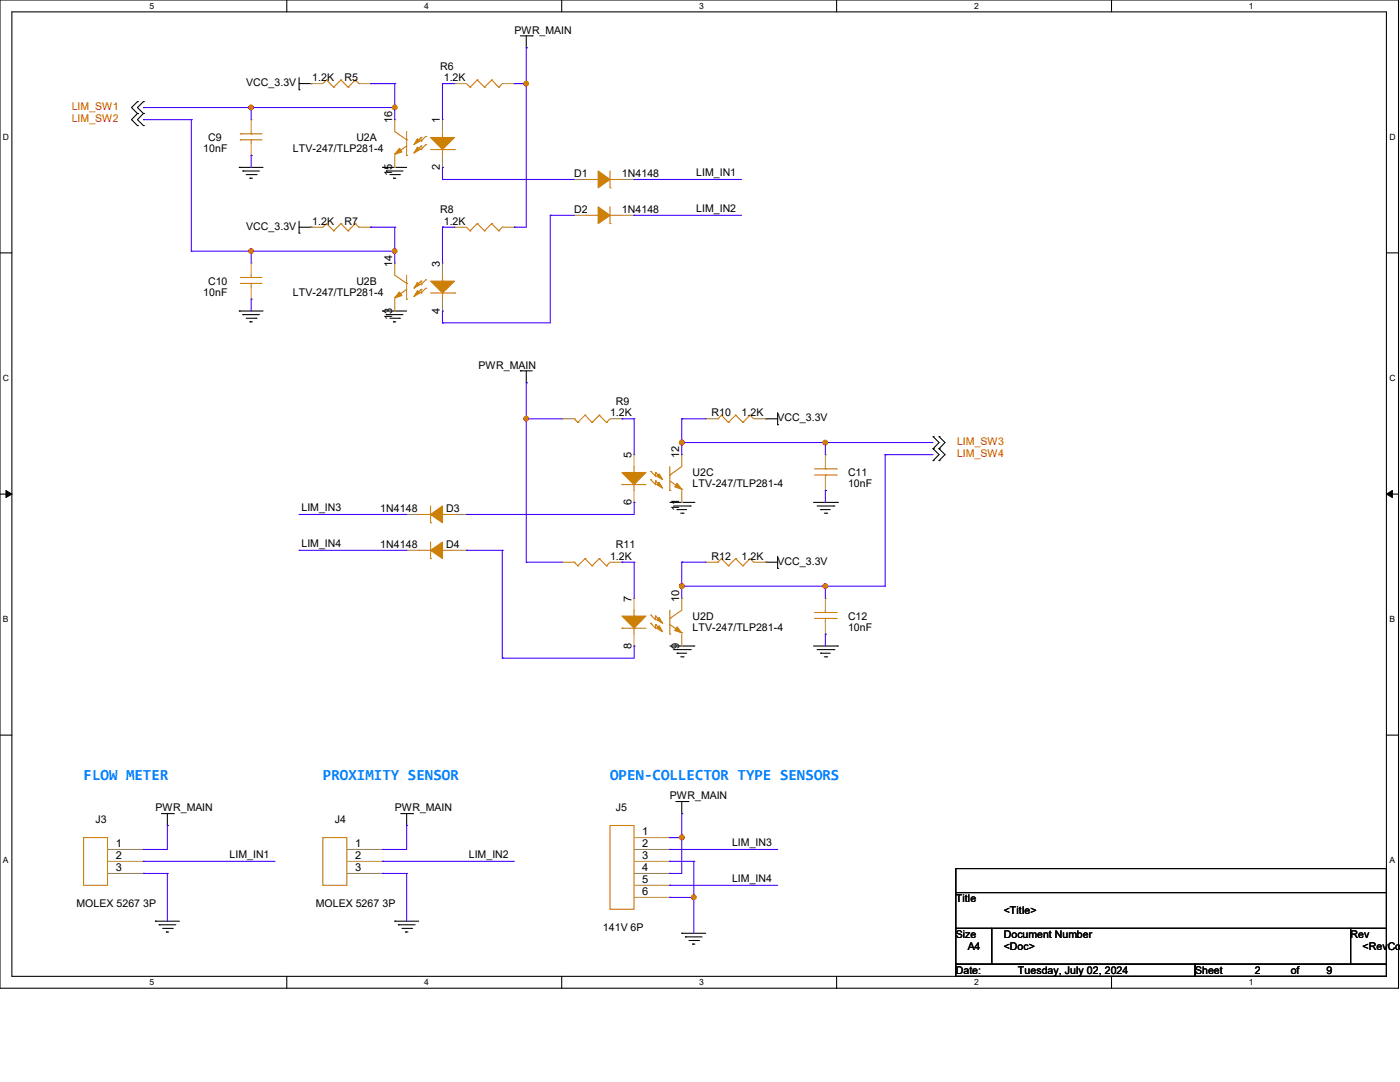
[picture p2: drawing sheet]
<svg xmlns="http://www.w3.org/2000/svg" width="279mm" height="216mm" viewBox="0 0 279 216" stroke-linecap="round" stroke-linejoin="round" font-family="sans-serif">
<path d="M0 0h279.1v197.2h-279.1zM2.4 2.4h274.3v192.4h-274.3z" fill="none" stroke="#000" stroke-width=".21"/>
<g fill="#fff">
<path d="M29.8 .3h.9v1.9h-.9z"/>
<path d="M29.8 195.1h.9v1.9h-.9z"/>
</g>
<path d="M57.2 0v2.4M57.2 194.8v2.4" fill="none" stroke="#000" stroke-width=".21"/>
<g fill="#fff">
<path d="M84.7 .3h.9v1.9h-.9z"/>
<path d="M84.7 195.1h.9v1.9h-.9z"/>
</g>
<path d="M112.1 0v2.4M112.1 194.8v2.4" fill="none" stroke="#000" stroke-width=".21"/>
<g fill="#fff">
<path d="M139.5 .3h1v1.9h-1z"/>
<path d="M139.5 195.1h1v1.9h-1z"/>
</g>
<path d="M167 0v2.4M167 194.8v2.4" fill="none" stroke="#000" stroke-width=".21"/>
<g fill="#fff">
<path d="M194.4 .3h.9v1.9h-.9z"/>
<path d="M194.4 195.1h.9v1.9h-.9z"/>
</g>
<path d="M221.8 0v2.4M221.8 194.8v2.4" fill="none" stroke="#000" stroke-width=".21"/>
<g fill="#fff">
<path d="M249.3 .3h.9v1.9h-.9z"/>
<path d="M249.3 195.1h.9v1.9h-.9z"/>
<path d="M.6 26.4h1.2v1.9h-1.2z"/>
<path d="M277.3 26.4h1.2v1.9h-1.2z"/>
<path d="M.6 74.5h1.2v1.9h-1.2z"/>
<path d="M277.3 74.5h1.2v1.9h-1.2z"/>
</g>
<path d="M0 50.5h2.4M276.7 50.5h2.4" fill="none" stroke="#000" stroke-width=".21"/>
<g fill="#fff">
<path d="M.6 122.6h1.1v1.9h-1.1z"/>
<path d="M277.3 122.6h1.1v1.9h-1.1z"/>
</g>
<path d="M0 98.6h2.4M276.7 98.6h2.4" fill="none" stroke="#000" stroke-width=".21"/>
<path d="M1.2 97.9l1.2 .7-1.2 .7zM276.7 98.6l1.2-.7v1.4z" fill="#000" stroke="#000" stroke-width=".2"/>
<g fill="#fff">
<path d="M.6 170.7h1.1v1.9h-1.1z"/>
<path d="M277.3 170.7h1.1v1.9h-1.1z"/>
</g>
<g fill="none" stroke="#000" stroke-width=".21">
<path d="M59.7 17.9h.1M59.7 16.7h2.4M59.7 15.5v2.4M62.1 16.7h.1M103.8 7.2h2.4M105 9.5h.1M105 7.2v2.3M106.2 7.2h.1M27.4 22.6h.1M27.4 20.3h.1M27.4 25.1h.1M27.4 20.3l-1.2 1.2 1.2 1.1"/>
<path d="M27.4 22.6l-1.2 1.3 1.2 1.2M28.6 22.6h.1M28.6 20.3h.1M28.6 25.1h.1M28.6 20.3l-1.2 1.2 1.2 1.1M28.6 22.6l-1.2 1.3 1.2 1.2M47.8 33.4h.1M47.8 33.4h4.7M48.5 34.1h.1M48.5 34.1h3.3M49.1 34.8h2M49.9 35.6h.1"/>
<path d="M49.9 35.6h.5M51.1 34.8h.1M76.4 33.4h.1M76.4 33.4h4.8M77.1 34.1h.1M77.1 34.1h3.3M77.8 34.8h1.9M78.5 35.6h.1M78.5 35.6h.5M79.7 34.8h.1M59.7 46.5h.1M59.7 44.2v2.3"/>
<path d="M59.7 45.3h2.4M62.1 45.3h.1M47.8 62.1h.1M47.8 62.1h4.7M48.5 62.8h.1M48.5 62.8h3.3M49.1 63.5h2M49.9 64.2h.1M49.9 64.2h.5M51.1 63.5h.1M76.4 62.1h.1M76.4 62.1h4.8"/>
<path d="M77.1 62.8h.1M77.1 62.8h3.3M77.8 63.5h1.9M78.5 64.2h.1M78.5 64.2h.5M79.7 63.5h.1M103.8 74h.1M103.8 74h2.4M105 76.4h.1M105 74v2.4M152.8 83.6h.1M152.8 83.6h2.4"/>
<path d="M155.2 84.8h.1M155.2 82.3v2.5M186.2 89.5h.1M186.2 87.1h.1M186.2 91.9h.1M186.2 87.1l1.2 1.2-1.2 1.2M186.2 89.5l1.2 1.2-1.2 1.2M187.4 89.5h.1M187.4 87.1h.1M187.4 91.9h.1M187.4 87.1l1.2 1.2-1.2 1.2M187.4 89.5l1.2 1.2-1.2 1.2"/>
<path d="M133.7 100.2h4.8M134.4 101h3.4M135.1 101.7h.1M135.1 101.7h1.9M135.8 102.4h.5M136.3 102.4h.1M137.8 101h.1M138.5 100.2h.1M152.8 112.2h.1M152.8 112.2h2.4M155.2 113.4h.1M155.2 111v2.4"/>
<path d="M162.3 100.2h4.8M163.1 101h3.3M163.8 101.7h.1M163.8 101.7h1.9M164.5 102.4h.5M165 102.4h.1M166.4 101h.1M167.1 100.2h.1M133.7 128.9h4.8M134.4 129.6h3.4M135.1 130.3h.1M135.1 130.3h1.9"/>
<path d="M135.8 131.1h.5M136.3 131.1h.1M137.8 129.6h.1M138.5 128.9h.1M162.3 128.9h4.8M163.1 129.6h3.3M163.8 130.3h.1M163.8 130.3h1.9M164.5 131.1h.5M165 131.1h.1M166.4 129.6h.1M167.1 128.9h.1"/>
<path d="M0 146.7h2.4M134.9 159.9h2.4M136.1 159.9v2.4M137.3 159.9h.1M276.7 146.7h2.4M32.2 162.3h2.4M33.4 164.7h.1M33.4 162.3v2.4M34.6 162.3h.1M80 162.3h2.3M81.2 164.7h.1M81.2 162.3v2.4"/>
<path d="M82.3 162.3h.1M136.1 162.3h.1M190.8 173.3h85.9v4.8h-85.9zM190.8 178.1h85.9v7.2h-85.9zM31 183.8h.1M31 183.8h4.8M31.7 184.5h.1M31.7 184.5h3.4M32.5 185.3h1.9M33.2 186h.1M33.2 186h.5M34.4 185.3h.1"/>
<path d="M78.8 183.8h.1M78.8 183.8h4.8M79.5 184.5h.1M79.5 184.5h3.3M80.2 185.3h1.9M80.9 186h.1M80.9 186h.5M82.1 185.3h.1M136.1 186.2h.1M136.1 186.2h4.7M136.8 186.9h.1M136.8 186.9h3.3"/>
<path d="M137.5 187.7h1.9M138.2 188.4h.1M138.2 188.4h.5M139.4 187.7h.1M190.8 185.3h7.1v7.1h-7.1zM190.8 192.4h47.7v2.4h-47.7zM197.9 185.3h71.6v7.1h-71.6zM238.5 192.4h38.2v2.4h-38.2zM269.5 185.3h7.2v7.1h-7.2z"/>
</g>
<g fill="#cc8006" stroke="#cc8006" stroke-width=".21">
<path d="M124.1 122.9h4.8l-2.4 2.4z"/>
<path d="M135.1 125.1l1 1.2-1.4-.5z"/>
<path d="M131.5 124.8l.7 1.3-1.1-.8z"/>
<path d="M131.1 123.7l.4-.5 .7 1.2z"/>
<path d="M124.1 94.3h4.8l-2.4 2.4z"/>
<path d="M135.1 96.4l1 1.2-1.4-.4z"/>
<path d="M131.1 96.7l.4-.5 .7 1.2z"/>
<path d="M131.1 95l.4-.5 .7 1.2z"/>
<path d="M85.9 27.4h4.8l-2.4 2.4z"/>
<path d="M79.7 29.6l.5 .7-1.4 .5z"/>
<path d="M83.3 29.3l.5 .5-1.2 .8z"/>
<path d="M83.3 27.7l.5 .5-1.2 .7z"/>
<path d="M85.9 56.1h4.8l-2.4 2.4z"/>
<path d="M79.7 58.3l.5 .7-1.4 .4z"/>
<path d="M83.3 58l.5 .5-1.2 .7z"/>
<path d="M83.3 56.3l.5 .5-1.2 .7z"/>
<path d="M85.9 102.7l2.4-1.7v3.3z" fill-rule="evenodd"/>
<path d="M85.9 109.8l2.4-1.6v3.3z" fill-rule="evenodd"/>
<path d="M119.4 34.1l2.4 1.7-2.4 1.7z" fill-rule="evenodd"/>
<path d="M119.4 41.3l2.4 1.7-2.4 1.6z" fill-rule="evenodd"/>
</g>
<g fill="none" stroke="#cc8006" stroke-width=".21">
<path d="M65.2 16h.1M65.2 16l-.8 .7M65.2 16l1.4 1.4M66.6 17.4h.1M68 16h.1M68 16l-1.4 1.4M68 16l1.5 1.4M69.5 17.4h.1M70.9 16h.1M70.9 16l-1.4 1.4M70.9 16l.7 .7M71.6 16.7h.1"/>
<path d="M93.1 16.7l.7 .7M93.8 17.4h.1M95.2 16h.1M95.2 16l-1.4 1.4M95.2 16l1.5 1.4M96.7 17.4h.1M98.1 16h.1M98.1 16l-1.4 1.4M98.1 16l1.4 1.4M99.5 17.4h.1M100.2 16.7h.1M100.2 16.7l-.7 .7"/>
<path d="M48 27.9h.1M48 26.7h.1M48 27.9h4.3M48 26.7h4.3M50.1 26.7h.1M50.1 27.9h.1M50.1 26.2v.5M50.1 27.9v.7M78.8 30.8h.1M78.8 26.2l2.4 1.7M81.2 31h.1M81.2 27.9h.1"/>
<path d="M81.2 26.2v4.8M81.2 29.1l-2.4 1.7M84 29.8h.1M84 29.1h.1M84 28.2h.1M84 27.4h.1M84 27.4v.8M84 29.1v.7M84 29.1l-.9 1M84 27.4l-.9 1M85 28.9h.1M85 27.2h.1"/>
<path d="M85 28.9l-1 .9M85 27.2l-1 1M85.9 29.8h4.8M88.3 29.8h.1M88.3 27.4h.1M88.3 26.2v1.2M88.3 29.8v1.2M90.7 29.8h.1M117 35.8h2.4M119.4 35.8h.1M121.8 37.5h.1M121.8 34.1v3.4"/>
<path d="M121.8 35.8h2.3M124.1 35.8h.1M48 56.6h.1M48 55.4h.1M48 56.6h4.3M48 55.4h4.3M50.1 55.4h.1M50.1 56.6h.1M50.1 54.9v.5M50.1 56.6v.7M65.2 44.6h.1M65.2 44.6l-.8 .7"/>
<path d="M65.2 44.6l1.4 1.5M66.6 46.1h.1M68 44.6h.1M68 44.6l-1.4 1.5M68 44.6l1.5 1.5M69.5 46.1h.1M70.9 44.6h.1M70.9 44.6l-1.4 1.5M70.9 44.6l.7 .7M71.6 45.3h.1M78.8 59.4h.1M78.8 54.9l2.4 1.7"/>
<path d="M81.2 59.7h.1M81.2 56.6h.1M81.2 54.9v4.8M81.2 57.7l-2.4 1.7M84 58.5h.1M84 57.7h.1M84 56.8h.1M84 56.1h.1M84 56.1v.7M84 57.7v.8M84 57.7l-.9 1M84 56.1l-.9 1"/>
<path d="M85 57.5h.1M85 55.8h.1M85 57.5l-1 1M85 55.8l-1 1M85.9 58.5h4.8M88.3 58.5h.1M88.3 56.1h.1M88.3 54.9v1.2M88.3 58.5v1.2M90.7 58.5h.1M93.1 45.3l.7 .8M93.8 46.1h.1"/>
<path d="M95.2 44.6h.1M95.2 44.6l-1.4 1.5M95.2 44.6l1.5 1.5M96.7 46.1h.1M98.1 44.6h.1M98.1 44.6l-1.4 1.5M98.1 44.6l1.4 1.5M99.5 46.1h.1M100.2 45.3h.1M100.2 45.3l-.7 .8M117 43h2.4M119.4 43h.1"/>
<path d="M121.8 44.6h.1M121.8 41.3v3.3M121.8 43h2.3M124.1 43h.1M114.6 83.6h.1M114.6 83.6l.7 .7M115.3 84.3h.1M116.8 82.8h.1M116.8 82.8l1.4 1.5M116.8 82.8l-1.5 1.5M118.2 84.3h.1M119.6 82.8h.1"/>
<path d="M119.6 82.8l1.4 1.5M119.6 82.8l-1.4 1.5M121 84.3h.1M121.8 83.6l-.8 .7M124.1 96.7h.1M124.1 96.7h4.8M126.5 96.7h.1M126.5 94.3h.1M126.5 93.1v1.2M126.5 96.7v1.2M129.9 95.7h.1M129.9 94.1h.1"/>
<path d="M129.9 95.7l.9 1M129.9 94.1l.9 .9M130.8 96.7h.1M130.8 96h.1M130.8 95h.1M130.8 94.3h.1M130.8 94.3v.7M130.8 96v.7M130.8 96l1 .9M130.8 94.3l1 .9M133.7 97.9h.1M133.7 94.8h.1"/>
<path d="M133.7 93.1v4.8M133.7 96l2.4 1.6M136.1 97.6h.1M136.1 93.1l-2.4 1.7M143.3 83.6h.1M144 82.8h.1M144 82.8l1.4 1.5M144 82.8l-.7 .8M145.4 84.3h.1M146.8 82.8h.1M146.8 82.8l1.5 1.5M146.8 82.8l-1.4 1.5"/>
<path d="M148.3 84.3h.1M149.7 82.8h.1M149.7 82.8l.7 .8M149.7 82.8l-1.4 1.5M162.6 94.8h4.3M162.6 93.6h4.3M164.7 93.6h.1M164.7 94.8h.1M164.7 93.1v.5M164.7 94.8v.7M166.9 94.8h.1M166.9 93.6h.1"/>
<path d="M83.6 102.7h.1M83.6 109.8h.1M83.6 102.7h2.3M83.6 109.8h2.3M85.9 104.3h.1M85.9 111.5h.1M85.9 101v3.3M85.9 108.2v3.3M88.3 102.7h.1M88.3 109.8h.1M88.3 102.7h2.4M88.3 109.8h2.4"/>
<path d="M114.6 112.2h.1M114.6 112.2l.7 .7M115.3 112.9h.1M116.8 111.5h.1M116.8 111.5l1.4 1.4M116.8 111.5l-1.5 1.4M118.2 112.9h.1M119.6 111.5h.1M119.6 111.5l1.4 1.4M119.6 111.5l-1.4 1.4M121 112.9h.1M121.8 112.2l-.8 .7"/>
<path d="M143.3 112.2h.1M144 111.5h.1M144 111.5l1.4 1.4M144 111.5l-.7 .7M145.4 112.9h.1M146.8 111.5h.1M146.8 111.5l1.5 1.4M146.8 111.5l-1.4 1.4M148.3 112.9h.1M149.7 111.5h.1M149.7 111.5l.7 .7M149.7 111.5l-1.4 1.4"/>
<path d="M124.1 125.3h.1M124.1 125.3h4.8M126.5 125.3h.1M126.5 122.9h.1M126.5 121.8v1.1M126.5 125.3v1.2M129.9 124.4h.1M129.9 122.7h.1M129.9 124.4l.9 .9M129.9 122.7l.9 1M130.8 125.3h.1M130.8 124.6h.1"/>
<path d="M130.8 123.7h.1M130.8 122.9h.1M130.8 122.9v.8M130.8 124.6v.7M130.8 124.6l1 1M130.8 122.9l1 1M133.7 126.5h.1M133.7 123.4h.1M133.7 121.8v4.7M133.7 124.6l2.4 1.7M136.1 126.3h.1M136.1 121.8l-2.4 1.6"/>
<path d="M162.6 123.4h4.3M162.6 122.2h4.3M164.7 122.2h.1M164.7 123.4h.1M164.7 121.8v.4M164.7 123.4v.7M166.9 123.4h.1M166.9 122.2h.1M16.7 167.1h4.8v9.6h-4.8zM64.4 167.1h4.8v9.6h-4.8zM121.8 164.7h4.7v16.7h-4.7z"/>
</g>
<g fill="none" stroke="#a84" stroke-width=".21">
<path d="M62.1 16.7h.1M62.1 16.7h2.3M71.6 16.7h2.4M74 16.7h.1M90.7 16.7h.1M90.7 16.7h2.4M100.2 16.7h2.5M102.7 16.7h.1M50.1 23.9h.1M50.1 31h.1M50.1 23.9v2.3M50.1 28.6v2.4"/>
<path d="M78.8 23.9h.1M78.8 33.4h.1M78.8 23.9v2.3M78.8 31v2.4M88.3 23.9h.1M88.3 33.4h.1M88.3 23.9v2.3M88.3 31v2.4M114.6 35.8h.1M114.6 35.8h2.4M124.1 35.8h2.4M126.5 35.8h.1"/>
<path d="M50.1 52.5h.1M50.1 59.7h.1M50.1 52.5v2.4M50.1 57.3v2.4M62.1 45.3h.1M62.1 45.3h2.3M71.6 45.3h2.4M74 45.3h.1M78.8 52.5h.1M78.8 52.5v2.4M78.8 59.7v2.4M88.3 52.5h.1"/>
<path d="M88.3 52.5v2.4M88.3 59.7v2.4M90.7 45.3h.1M90.7 45.3h2.4M100.2 45.3h2.5M102.7 45.3h.1M114.6 43h.1M114.6 43h2.4M124.1 43h2.4M126.5 43h.1M78.8 62.1h.1M88.3 62.1h.1"/>
<path d="M112.2 83.6h.1M112.2 83.6h2.4M121.8 83.6h2.3M124.1 83.6h.1M126.5 90.7h.1M126.5 90.7v2.4M126.5 97.9v2.3M136.1 90.7h.1M136.1 90.7v2.4M136.1 97.9v2.3M140.8 83.6h.1M140.8 83.6h2.5"/>
<path d="M150.4 83.6h2.4M152.8 83.6h.1M164.7 90.7h.1M164.7 97.9h.1M164.7 90.7v2.4M164.7 95.5v2.4M81.2 102.7h.1M81.2 109.8h.1M81.2 102.7h2.4M81.2 109.8h2.4M90.7 102.7h2.4M90.7 109.8h2.4"/>
<path d="M93.1 102.7h.1M93.1 109.8h.1M112.2 112.2h.1M112.2 112.2h2.4M121.8 112.2h2.3M124.1 112.2h.1M126.5 119.4h.1M126.5 100.2h.1M126.5 119.4v2.4M136.1 119.4h.1M136.1 100.2h.1M136.1 119.4v2.4"/>
<path d="M140.8 112.2h.1M140.8 112.2h2.5M150.4 112.2h2.4M152.8 112.2h.1M164.7 119.4h.1M164.7 119.4v2.4M126.5 128.9h.1M126.5 126.5v2.4M136.1 128.9h.1M136.1 126.5v2.4M164.7 126.5h.1M164.7 124.1v2.4"/>
<path d="M21.5 169.5h7.1M21.5 171.9h7.1M21.5 174.3h7.1M28.6 169.5h.1M28.6 171.9h.1M28.6 174.3h.1M69.2 169.5h7.2M69.2 171.9h7.2M69.2 174.3h7.2M76.4 169.5h.1M76.4 171.9h.1M76.4 174.3h.1"/>
<path d="M126.5 169.5h7.2M126.5 171.9h7.2M126.5 174.3h7.2M126.5 167.1h7.2M126.5 176.7h7.2M126.5 179.1h7.2M133.7 167.1h.1M133.7 169.5h.1M133.7 171.9h.1M133.7 174.3h.1M133.7 176.7h.1M133.7 179.1h.1"/>
</g>
<g fill="none" stroke="#4200ff" stroke-width=".21">
<path d="M74 16.7h.1M74 16.7h4.8M78.8 16.7h.1M78.8 16.7v7.2M88.3 16.7h.1M88.3 16.7h2.4M88.3 16.7v7.2M102.7 16.7h.1M102.7 16.7h2.3M105 9.5h.1M105 16.7h.1M105 9.5v35.8h-2.3"/>
<path d="M28.6 21.5h.1M28.6 23.9h.1M28.6 21.5h50.2M28.6 23.9h9.6M38.2 23.9h.1M38.2 23.9v26.2M50.1 21.5h.1M50.1 31h.1M50.1 21.5v2.4M50.1 31v2.4M78.8 21.5h.1M88.3 33.4h.1"/>
<path d="M88.3 35.8h.1M88.3 33.4v2.4M88.3 35.8h26.3M126.5 35.8h.1M126.5 35.8h21.5M38.2 50.1h.1M38.2 50.1h40.6M50.1 50.1h.1M50.1 59.7h.1M50.1 50.1v2.4M50.1 59.7v2.4M74 45.3h.1"/>
<path d="M74 45.3h4.8M78.8 45.3h.1M78.8 50.1h.1M78.8 45.3v7.2M88.3 45.3h.1M88.3 45.3v7.2M88.3 45.3h2.4M102.7 45.3h.1M109.8 43h.1M109.8 43h4.8M109.8 43v21.4h-21.5M126.5 43h.1"/>
<path d="M126.5 43h21.5M88.3 62.1h.1M88.3 64.4h.1M88.3 62.1v2.3M105 76.4h.1M105 76.4v35.8M105 83.6h.1M105 83.6h7.2M124.1 83.6h.1M124.1 83.6h2.4M126.5 83.6h.1M126.5 83.6v7.1"/>
<path d="M136.1 83.6h.1M136.1 88.3h.1M136.1 83.6v7.1M136.1 83.6h4.7M136.1 88.3h50.1M164.7 88.3h.1M164.7 97.9h.1M164.7 88.3v2.4M164.7 97.9v2.3M176.7 90.7h.1M176.7 90.7h9.5M176.7 90.7v26.3h-40.6"/>
<path d="M59.7 102.7h.1M59.7 109.8h.1M59.7 102.7h21.5M59.7 109.8h21.5M93.1 102.7h.1M93.1 109.8h.1M93.1 109.8h7.1M100.2 109.8h.1M100.2 109.8v21.5M105 112.2h.1M105 112.2h7.2M124.1 112.2h.1"/>
<path d="M124.1 112.2h2.4M126.5 100.2h.1M126.5 112.2h.1M126.5 100.2v2.5h-33.4M126.5 112.2v7.2M136.1 112.2h.1M136.1 117h.1M136.1 112.2v7.2M136.1 112.2h4.7M164.7 117h.1M164.7 117v2.4M100.2 131.3h.1"/>
<path d="M126.5 128.9h.1M126.5 128.9v2.4h-26.3M164.7 126.5h.1M164.7 126.5v2.4M28.6 169.5h.1M28.6 174.3h.1M28.6 171.9h.1M28.6 174.3h4.8M28.6 171.9h26.3M33.4 164.7h.1M33.4 174.3h.1M33.4 164.7v4.8h-4.8"/>
<path d="M33.4 174.3v9.5M76.4 169.5h.1M76.4 171.9h.1M76.4 174.3h.1M76.4 174.3h4.8M76.4 171.9h26.3M81.2 164.7h.1M81.2 174.3h.1M81.2 164.7v4.8h-4.8M81.2 174.3v9.5M133.7 169.5h.1M133.7 176.7h.1"/>
<path d="M133.7 179.1h.1M133.7 171.9h.1M133.7 167.1h.1M133.7 174.3h.1M133.7 169.5h21.5M133.7 171.9h4.8M133.7 176.7h21.5M133.7 179.1h4.8M133.7 167.1h2.4M136.1 162.3h.1M136.1 167.1h.1M136.1 162.3v12h-2.4"/>
<path d="M138.5 179.1h.1M138.5 171.9h.1M138.5 171.9v14.3"/>
</g>
<g fill="#f00" stroke="#f00" stroke-width=".21">
<circle cx="78.8" cy="21.4" r=".44"/>
<circle cx="50.1" cy="21.4" r=".44"/>
<circle cx="78.8" cy="50.1" r=".44"/>
<circle cx="50.1" cy="50.1" r=".44"/>
<circle cx="105" cy="16.7" r=".44"/>
<circle cx="138.5" cy="179" r=".44"/>
<circle cx="136.1" cy="167.1" r=".47"/>
<circle cx="105" cy="83.5" r=".44"/>
<circle cx="164.7" cy="88.3" r=".44"/>
<circle cx="136.1" cy="88.3" r=".47"/>
<circle cx="164.7" cy="116.9" r=".44"/>
<circle cx="136.1" cy="116.9" r=".47"/>
</g>
<g font-size="3.1" fill="#0080ff">
<text x="16.7" y="155.6">FLOW METER</text>
<text x="64.4" y="155.6">PROXIMITY SENSOR</text>
<text x="121.8" y="155.6">OPEN-COLLECTOR TYPE SENSORS</text>
</g>
<g font-size="2.2">
<text x="78.3" y="24.6" transform="rotate(-90 78.3 24.6)">16</text>
<text x="87.8" y="24.6" transform="rotate(-90 87.8 24.6)">1</text>
<text x="78.3" y="35.1" transform="rotate(-90 78.3 35.1)">15</text>
<text x="87.8" y="33.9" transform="rotate(-90 87.8 33.9)">2</text>
<text x="78.3" y="53.3" transform="rotate(-90 78.3 53.3)">14</text>
<text x="87.8" y="53.3" transform="rotate(-90 87.8 53.3)">3</text>
<text x="78.3" y="63.8" transform="rotate(-90 78.3 63.8)">13</text>
<text x="87.8" y="62.6" transform="rotate(-90 87.8 62.6)">4</text>
<text x="126" y="91.4" transform="rotate(-90 126 91.4)">5</text>
<text x="135.5" y="91.4" transform="rotate(-90 135.5 91.4)">12</text>
<text x="126" y="100.8" transform="rotate(-90 126 100.8)">6</text>
<text x="135.5" y="102" transform="rotate(-90 135.5 102)">11</text>
<text x="126" y="120.1" transform="rotate(-90 126 120.1)">7</text>
<text x="135.5" y="120.1" transform="rotate(-90 135.5 120.1)">10</text>
<text x="126" y="129.4" transform="rotate(-90 126 129.4)">8</text>
<text x="135.5" y="129.4" transform="rotate(-90 135.5 129.4)">9</text>
<text x="128.2" y="166.6">1</text>
<text x="23.1" y="169">1</text>
<text x="23.1" y="171.4">2</text>
<text x="23.1" y="173.8">3</text>
<text x="70.9" y="169">1</text>
<text x="70.9" y="171.4">2</text>
<text x="70.9" y="173.8">3</text>
<text x="128.2" y="169">2</text>
<text x="128.2" y="171.4">3</text>
<text x="128.2" y="173.8">4</text>
<text x="128.2" y="176.1">5</text>
<text x="128.2" y="178.6">6</text>
</g>
<g font-size="2.1">
<text x="102.7" y="6.7">PWR_MAIN</text>
<text x="49.1" y="17.2">VCC_3.3V</text>
<text x="62.3" y="16.3">1.2K</text>
<text x="68.7" y="16.3">R5</text>
<text x="87.8" y="13.9">R6</text>
<text x="88.6" y="16.3">1.2K</text>
<text x="41.5" y="28.2">C9</text>
<text x="71.1" y="28.2">U2A</text>
<text x="40.6" y="30.4">10nF</text>
<text x="58.5" y="30.4">LTV-247/TLP281-4</text>
<text x="114.6" y="35.3">D1</text>
<text x="124.1" y="35.3">1N4148</text>
<text x="138.9" y="35.1">LIM_IN1</text>
<text x="49.1" y="45.8">VCC_3.3V</text>
<text x="62.3" y="44.9">1.2K</text>
<text x="68.7" y="44.9">R7</text>
<text x="87.8" y="42.5">R8</text>
<text x="88.6" y="44.9">1.2K</text>
<text x="114.6" y="42.5">D2</text>
<text x="124.1" y="42.5">1N4148</text>
<text x="138.9" y="42.3">LIM_IN2</text>
<text x="40.6" y="59">10nF</text>
<text x="41.5" y="56.9">C10</text>
<text x="58.5" y="59">LTV-247/TLP281-4</text>
<text x="71.1" y="56.9">U2B</text>
<text x="95.5" y="73.6">PWR_MAIN</text>
<text x="121.7" y="83.1">1.2K</text>
<text x="122.9" y="80.7">R9</text>
<text x="142" y="83.1">R10</text>
<text x="148" y="83.1">1.2K</text>
<text x="155.2" y="84.1">VCC_3.3V</text>
<text x="138.2" y="95">U2C</text>
<text x="169.2" y="95">C11</text>
<text x="60.2" y="102">LIM_IN3</text>
<text x="138.2" y="97.2">LTV-247/TLP281-4</text>
<text x="169.2" y="97.2">10nF</text>
<text x="75.9" y="102.2">1N4148</text>
<text x="89" y="102.2">D3</text>
<text x="60.2" y="109.1">LIM_IN4</text>
<text x="75.9" y="109.4">1N4148</text>
<text x="89" y="109.4">D4</text>
<text x="121.7" y="111.8">1.2K</text>
<text x="122.9" y="109.4">R11</text>
<text x="142" y="111.8">R12</text>
<text x="148" y="111.8">1.2K</text>
<text x="155.2" y="112.7">VCC_3.3V</text>
<text x="138.2" y="123.7">U2D</text>
<text x="138.2" y="125.9">LTV-247/TLP281-4</text>
<text x="169.2" y="123.7">C12</text>
<text x="169.2" y="125.9">10nF</text>
<text x="31" y="161.9">PWR_MAIN</text>
<text x="78.8" y="161.9">PWR_MAIN</text>
<text x="122.9" y="161.9">J5</text>
<text x="133.7" y="159.5">PWR_MAIN</text>
<text x="19.1" y="164.3">J3</text>
<text x="66.8" y="164.3">J4</text>
<text x="45.8" y="171.2">LIM_IN1</text>
<text x="93.6" y="171.2">LIM_IN2</text>
<text x="146.1" y="168.8">LIM_IN3</text>
<text x="146.1" y="176">LIM_IN4</text>
<text x="15.3" y="181">MOLEX 5267 3P</text>
<text x="63" y="181">MOLEX 5267 3P</text>
<text x="120.3" y="185.8">141V 6P</text>
<text x="190.8" y="180">Title</text>
<text x="200.3" y="182.4">&lt;Title&gt;</text>
<text x="190.8" y="187.2">Size</text>
<text x="193.1" y="189.6">A4</text>
<text x="200.3" y="187.2">Document Number</text>
<text x="200.3" y="189.6">&lt;Doc&gt;</text>
<text x="269.5" y="187.2">Rev</text>
<text x="271.9" y="189.6">&lt;RevCod</text>
<text x="190.8" y="194.4">Date:</text>
<text x="203.2" y="194.4">Tuesday, July 02, 2024</text>
<text x="238.5" y="194.4">Sheet</text>
<text x="250.4" y="194.4">2</text>
<text x="257.6" y="194.4">of</text>
<text x="264.7" y="194.4">9</text>
</g>
<g font-size="2.1" fill="#f00">
<text x="14.3" y="22">LIM_SW1</text>
<text x="14.3" y="24.4">LIM_SW2</text>
<text x="191" y="88.9">LIM_SW3</text>
<text x="191" y="91.2">LIM_SW4</text>
</g>
<g font-size="1.7">
<text x="29.8" y="1.8">5</text>
<text x="84.7" y="1.8">4</text>
<text x="139.5" y="1.8">3</text>
<text x="194.4" y="1.8">2</text>
<text x="249.3" y="1.8">1</text>
<text x=".6" y="27.9">D</text>
<text x="277.3" y="27.9">D</text>
<text x=".6" y="76">C</text>
<text x="277.3" y="76">C</text>
<text x=".6" y="124.2">B</text>
<text x="277.3" y="124.2">B</text>
<text x=".6" y="172.3">A</text>
<text x="277.3" y="172.3">A</text>
<text x="29.8" y="196.6">5</text>
<text x="84.7" y="196.6">4</text>
<text x="139.5" y="196.6">3</text>
<text x="194.4" y="196.6">2</text>
<text x="249.3" y="196.6">1</text>
</g>
</svg>
